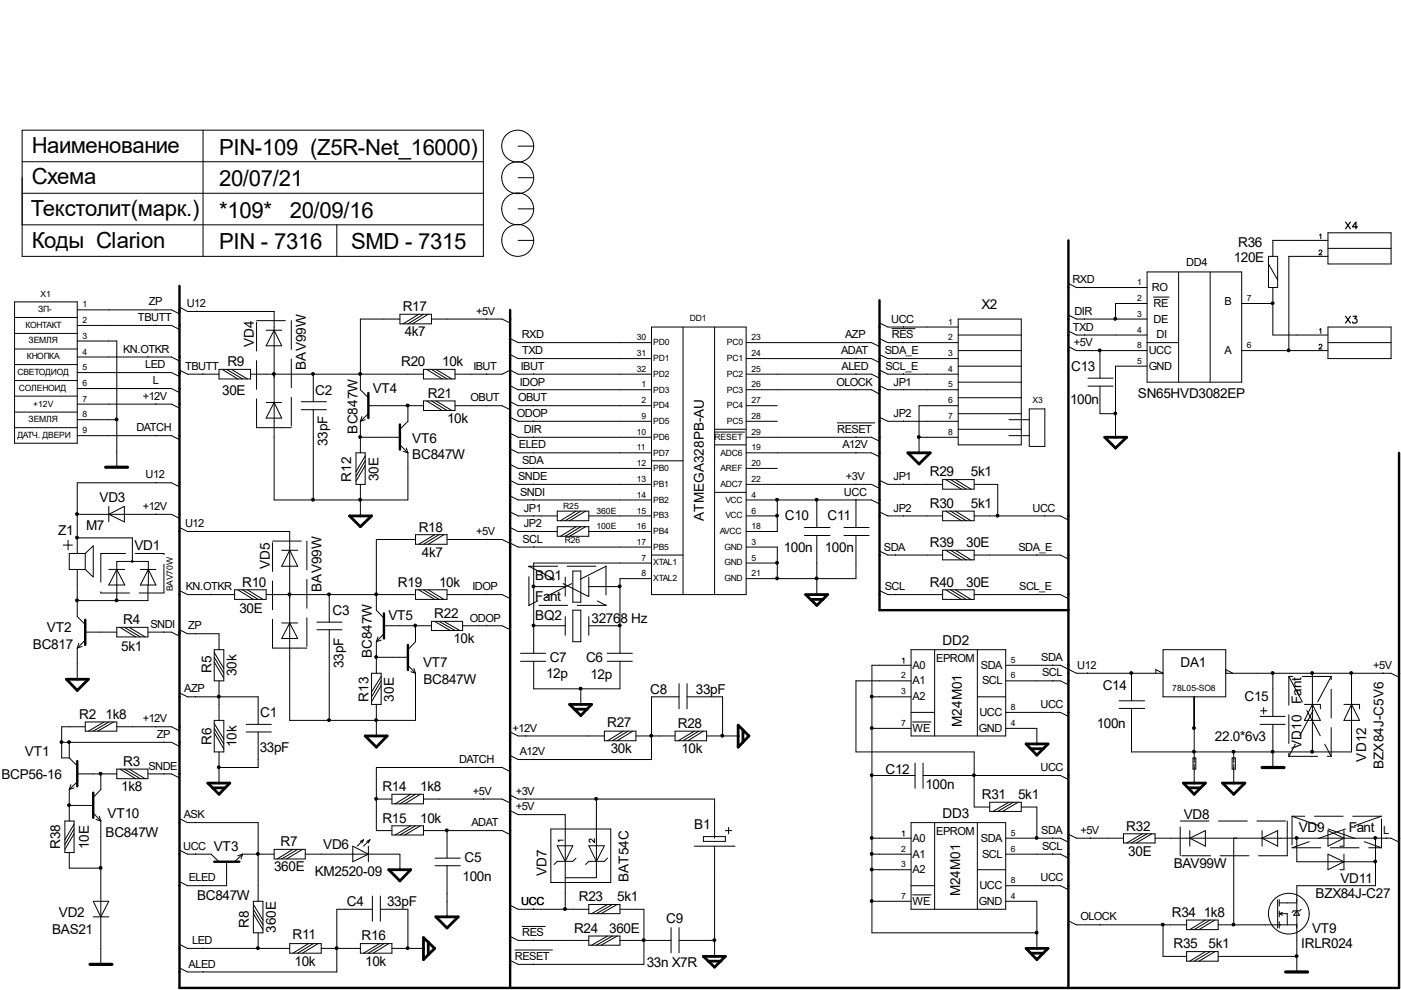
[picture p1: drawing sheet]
<svg xmlns="http://www.w3.org/2000/svg" width="297mm" height="210mm" viewBox="0 0 297 210" stroke-linecap="round" stroke-linejoin="round" font-family="sans-serif">
<g fill="#000">
<circle cx="58.1" cy="79.3" r=".31"/>
<circle cx="66.4" cy="79.3" r=".31"/>
<circle cx="76.4" cy="79.3" r=".31"/>
<circle cx="233.2" cy="74.3" r=".31"/>
<circle cx="236.5" cy="67.6" r=".31"/>
<circle cx="269.8" cy="64.3" r=".31"/>
<circle cx="273.2" cy="74.3" r=".31"/>
<circle cx="24.7" cy="88.9" r=".31"/>
<circle cx="76.4" cy="92.7" r=".31"/>
<circle cx="86.4" cy="86" r=".31"/>
<circle cx="194.8" cy="92.7" r=".31"/>
<circle cx="236.5" cy="87.7" r=".31"/>
<circle cx="16.3" cy="109" r=".31"/>
<circle cx="16.3" cy="114" r=".31"/>
<circle cx="66.4" cy="105.9" r=".31"/>
<circle cx="76.4" cy="105.9" r=".31"/>
<circle cx="164.7" cy="119.3" r=".31"/>
<circle cx="164.7" cy="109.3" r=".31"/>
<circle cx="164.7" cy="105.9" r=".31"/>
<circle cx="173.1" cy="105.9" r=".31"/>
<circle cx="211.5" cy="109.3" r=".31"/>
<circle cx="16.3" cy="127.3" r=".31"/>
<circle cx="24.7" cy="127.3" r=".31"/>
<circle cx="61.4" cy="126" r=".31"/>
<circle cx="69.8" cy="126" r=".31"/>
<circle cx="79.7" cy="139.3" r=".31"/>
<circle cx="79.7" cy="126" r=".31"/>
<circle cx="88" cy="132.6" r=".31"/>
<circle cx="113.1" cy="132.6" r=".31"/>
<circle cx="113.1" cy="124.3" r=".31"/>
<circle cx="131.4" cy="132.6" r=".31"/>
<circle cx="131.4" cy="124.3" r=".31"/>
<circle cx="164.7" cy="122.6" r=".31"/>
<circle cx="173.1" cy="122.6" r=".31"/>
<circle cx="13" cy="157.3" r=".31"/>
<circle cx="14.6" cy="157.3" r=".31"/>
<circle cx="46.4" cy="147.7" r=".31"/>
<circle cx="69.8" cy="152.7" r=".31"/>
<circle cx="79.7" cy="152.7" r=".31"/>
<circle cx="123.1" cy="146" r=".31"/>
<circle cx="138.1" cy="156" r=".31"/>
<circle cx="153.1" cy="156" r=".31"/>
<circle cx="184.8" cy="154.4" r=".31"/>
<circle cx="184.8" cy="147.7" r=".31"/>
<circle cx="239.8" cy="142.7" r=".31"/>
<circle cx="253.1" cy="154.4" r=".31"/>
<circle cx="253.1" cy="159.4" r=".31"/>
<circle cx="261.5" cy="159.4" r=".31"/>
<circle cx="269.8" cy="142.7" r=".31"/>
<circle cx="269.8" cy="159.4" r=".31"/>
<circle cx="278.2" cy="159.4" r=".31"/>
<circle cx="278.2" cy="142.7" r=".31"/>
<circle cx="286.5" cy="142.7" r=".31"/>
<circle cx="14.6" cy="170.7" r=".31"/>
<circle cx="21.3" cy="164" r=".31"/>
<circle cx="46.4" cy="162.7" r=".31"/>
<circle cx="79.7" cy="169.4" r=".31"/>
<circle cx="94.7" cy="176.1" r=".31"/>
<circle cx="126.4" cy="169.4" r=".31"/>
<circle cx="184.8" cy="177.7" r=".31"/>
<circle cx="184.8" cy="164.4" r=".31"/>
<circle cx="206.5" cy="164.4" r=".31"/>
<circle cx="219.8" cy="177.7" r=".31"/>
<circle cx="274.9" cy="177.7" r=".31"/>
<circle cx="291.6" cy="177.7" r=".31"/>
<circle cx="21.3" cy="184" r=".31"/>
<circle cx="54.7" cy="181" r=".31"/>
<circle cx="119.8" cy="192.7" r=".31"/>
<circle cx="136.5" cy="199.3" r=".31"/>
<circle cx="151.5" cy="199.3" r=".31"/>
<circle cx="184.8" cy="191" r=".31"/>
<circle cx="184.8" cy="184.4" r=".31"/>
<circle cx="184.8" cy="181" r=".31"/>
<circle cx="219.8" cy="197.7" r=".31"/>
<circle cx="246.5" cy="196" r=".31"/>
<circle cx="261.5" cy="196" r=".31"/>
<circle cx="291.6" cy="182.7" r=".31"/>
<circle cx="54.7" cy="201" r=".31"/>
<circle cx="71.4" cy="201" r=".31"/>
<circle cx="86.4" cy="201" r=".31"/>
<circle cx="274.9" cy="202.7" r=".31"/>
</g>
<g fill="none" stroke="#000" stroke-width=".21">
<path d="M4.7 27.6h97.8v26.8h-97.8zM4.7 34.3h97.8M43 27.6v26.8M109.9 31h3.3M109.9 37.7h3.3M4.7 47.7h97.8M4.7 41h97.8M71.4 47.7v6.7M109.9 51h3.3M109.9 44.3h3.3M243.2 57.7h20.1v23.3h-20.1zM249.9 57.7v23.3"/>
<path d="M256.6 57.7v23.3M268.9 54.4h2v6.6h-2zM268.9 56l2 3.4M279.7 53.3v-.2l.3-.1 .3 .3-.7 .7h.7M279.8 49.9l.2-.3v1M281.6 51h-11.7v3.4M281.6 54.4h-8.3v19.9M281.6 49.4h13.3v6.6h-13.3zM281.6 52.7h13.3M3.1 64h13.3v30h-13.3zM3.1 77.3h13.3M3.1 74h13.3"/>
<path d="M3.1 70.7h13.3M3.1 67.3h13.3M16.4 72.3h8.4v26.8M16.4 79h20l1.7 .8M16.4 65.7h20l1.7 .8M16.4 69h20l1.7 .8M16.4 75.7h20l1.7 .8M31.4 75.6v.1M33.1 65.6v.1M33.1 68.9v.1M33.1 78.9v.1M38.1 78.5l1.6 .8h6.7"/>
<path d="M38.1 65.1l1.6 .9h18.4v40h28.4v-10M41.8 66h.1M43 79.2v.1M46.4 78.3h6.7v2h-6.7zM47.1 78.3l3.3 2M48 78.3l3.4 2M49.1 78.3l3.3 2M53.1 79.3h36.7M56.4 70h3.3M58.1 70l1.6 3.3h-3.3zM66.4 79.3v5.9M84.8 67.6h-8.4v15l1.7 1.7"/>
<path d="M84.8 66.6h6.7v2.1h-6.7zM88.8 66.6l-3.3 2.1M89.8 78.3h6.7v2h-6.7zM89.8 66.6l-3.3 2.1M90.5 78.3l3.3 2M90.8 66.6l-3.4 2.1M91.5 67.6h15l1.7 .9M91.5 78.3l3.3 2M92.4 78.3l3.4 2M96.5 79.3h10l1.7-.8 1.7 .8h28.2M103.2 67.6h.1M103.2 79.2v.1"/>
<path d="M108.2 75.2l1.7 .8h28.2M108.2 71.8l1.7 .8h28.2M113.2 72.6h.1M113.2 75.9v.1M113.2 79.2v.1M138.1 69.3h20.1v56.8h-20.1zM144.8 69.3v56.8M151.5 69.3v56.8M158.2 79.3h26.6l1.7 .9M158.2 76h26.6l1.7 .9M158.2 72.6h26.6l1.7 .9M181.5 72.6h.1"/>
<path d="M181.5 75.9v.1M181.5 79.2v.1M186.5 78.5l1.8 .8h14.9M186.5 75.2l1.8 .8h14.9M186.5 71.8l1.8 .8h14.9M186.5 68.5l1.8 .8h14.9M189.1 69.7h4.9M191.6 69.3h.1M191.6 72.6h.1M191.6 75.9v.1M191.6 79.2v.1M203.2 71h13.3"/>
<path d="M203.2 74.3h13.3M203.2 67.6h13.3v26.7h-13.3zM203.2 77.6h13.3M226.5 70.2l1.7 .8h15M226.5 73.5l1.7 .8h15M226.5 66.8l1.7 .8h15M226.5 60.1l1.7 .9h15M229.9 60.9v.1M229.9 67.6h.1M229.9 71h.1M229.9 74.3h.1M233.2 74.3v5.9"/>
<path d="M243.2 72.6h6.7M243.2 64.3h-6.7v3.3M243.2 77.6h-6.7v15.1M244.6 63h3.3M263.3 74.3h18.3M263.3 64.3h6.6M269.9 61v10h11.7M279.7 73.2v-.1l.3-.1 .3 .3-.7 .7h.7M279.8 69.9l.2-.2v1M281.6 69.3h13.3v6.7h-13.3zM281.6 72.6h13.3M3.1 90.7h13.3"/>
<path d="M3.1 87.4h13.3M3.1 84h13.3M3.1 80.7h13.3M16.4 89h8.4M16.4 92.4h20l1.7 .8M16.4 85.7h20l1.7 .8M16.4 82.4h20l1.7 .8M33.1 82.3v.1M33.1 85.6v.1M33.1 92.3v.1M56.4 85.3h3.3M58.1 85.3l1.6 3.3h-3.3z"/>
<path d="M63.9 85.2h5.3M63.9 86.9h5.3M66.4 86.9v19.1M75.5 96h1.9v6.7h-1.9zM76.4 92.7h8.4M76.4 89.3v6.7M76.7 88.3l-.3 1M77.4 96.7l-1.9 3.3M77.4 97.7l-1.9 3.3M77.4 98.7l-1.9 3.3M77.4 89l-1 .3M78.1 86h11.7"/>
<path d="M78.1 87.7l-1.7 1.6M84.8 94.3l1.7 1.7M85.5 95.7l1 .3M86.1 95l.4 1M86.5 86v3.3l-1.7 1.7M89.8 85h6.7v2h-6.7zM90.5 85l3.3 2M91.5 85l3.3 2M92.4 85l3.4 2M96.5 86h10l1.7 .9M103.2 85.9v.1M108.2 85.2l1.7 .8h28.2"/>
<path d="M108.2 95.2l1.7 .8h28.2M108.2 98.5l1.7 .8h28.2M108.2 91.9l1.7 .8h28.2M108.2 88.5l1.7 .8h28.2M108.2 81.8l1.7 .8h28.2M113.2 82.5v.1M113.2 85.9v.1M113.2 89.2v.1M113.2 92.6v.1M113.2 95.9v.1M113.2 99.2v.1M138.1 97.7h6.7"/>
<path d="M151.5 91.6h6.4M151.5 91h6.7M151.5 94.3h6.7M158.2 86h6.6M158.2 96h26.6l1.7 .9M158.2 99.3h6.6M158.2 92.7h26.6l1.7 .9M158.2 89.3h6.6M158.2 82.6h26.6l1.7 1M177.5 89.7h8M181.5 82.5v.1M181.5 92.6v.1"/>
<path d="M181.5 95.9v.1M186.5 88.5l1.8 .8h14.9M186.5 81.8l1.8 .8h14.9M191.6 82.5v.1M191.6 89.2v.1M194.9 92.7h8.3M203.2 86h-8.3v10M203.2 87.7h13.3M203.2 91h13.3M203.2 81h13.3M203.2 84.3h13.3M213.9 89h4.3"/>
<path d="M213.9 92.4h4.3M218.2 86.7h3.3v8h-3.3zM230.7 80.2h5.3M230.7 81.9h5.3M233.2 81.9v5.8h3.3M13.4 115.6h2M14.4 114.6v2M16.4 109.1h20l1.7 .8M16.4 114h11.7v5M18.1 117.3v3.4M18.1 117.3h-3.4v3.4h3.4M18.1 117.3l1.7-1.6v6.6l-1.7-1.6"/>
<path d="M23.1 107.4v3.3M23.1 109.1l3.3-1.7v3.3zM27.9 118.9l.3 .1v.2h-.3zM31.4 119h-6.6v8.3M31.5 119v5M33.1 102.3v.1M33.1 109v.1M38.1 103.2l-1.7-.8h-20v14.9M38.1 111.8l1.6 .9h21.7v40h26.7v-10M41.4 112.6v.1M59.7 116.7h3.4M61.4 116.7l1.7 3.4h-3.4z"/>
<path d="M76.4 102.7v6.7M88.1 113.4h6.7v2h-6.7zM88.1 114.4h-8.3v15l1.6 1.7M92.2 113.4l-3.4 2M93.1 113.4l-3.3 2M94.1 113.4l-3.3 2M94.8 114.4h11.7l1.7 .8M103.2 114.3v.1M108.2 111.8l1.7 .9h8.2M108.2 115.1l1.7 .9h28.2M108.2 108.5l1.7 .9h8.2M108.2 105.2l1.7 .8h28.2"/>
<path d="M108.2 101.9l1.7 .8h28.2M113.2 102.6v.1M113.2 105.9v.1M113.2 109.3v.1M113.2 112.6v.1M113.2 115.9v.1M118.1 108.4h6.7v2h-6.7zM118.1 111.7h6.7v2h-6.7zM122.1 108.4l-3.3 2M122.1 111.7l-3.3 2M123.1 108.4l-3.3 2M123.1 111.7l-3.3 2"/>
<path d="M124.2 108.4l-3.4 2M124.2 111.7l-3.4 2M124.8 112.7h13.3M124.8 109.4h13.3M138.1 117.7h6.7M138.1 119.4h-24.9v19.1M151.5 104.4h6.7M158.2 116h6.6v6.7M158.2 109.4h6.6M158.2 106h26.6l1.7 .8M158.2 102.7h26.6l1.7 .8M158.2 119.4h6.6"/>
<path d="M164.8 106v6.7h-6.6M170.6 111.8h5.4M170.6 113.5h5.4M173.2 106v5.8M173.2 113.5v12.6M178.9 111.8h5.4M178.9 113.5h5.4M181.5 102.6v.1M181.5 105.9v5.9M181.5 113.5v9.2h-23.3M186.5 108.5l1.8 .9h11.6M186.5 101.9l1.8 .8h11.6"/>
<path d="M186.5 116.8l1.8 .9h11.6M189.9 117.6v.1M191.6 102.6v.1M191.6 109.3v.1M199.9 101.7h6.6v2h-6.6zM199.9 108.4h6.6v2h-6.6zM199.9 116.7h6.6v2h-6.6zM200.5 108.4l3.3 2M200.5 116.7l3.3 2M200.5 101.7l3.3 2M201.5 108.4l3.3 2M201.5 116.7l3.3 2"/>
<path d="M201.5 101.7l3.3 2M202.6 108.4l3.3 2M202.6 116.7l3.3 2M202.6 101.7l3.3 2M206.5 109.4h18.3l1.7 .8M206.5 102.7h5v6.7M206.5 117.7h18.3l1.7 .8M219.8 117.6v.1M221.5 109.3v.1M16.4 120.7v10l1.7 1.7M16.4 137.4v6.6M16.7 136.4l-.3 1"/>
<path d="M17.4 137.1l-1 .3M18.1 134h6.7M18.1 135.7l-1.7 1.7M23.1 120.7h3.4M24.8 133h6.6v2h-6.6zM24.8 120.7l1.7 3.3h-3.4zM25.4 133l3.3 2M26.4 133l3.4 2M27.4 133l3.4 2M29.8 120.7h3.3M31.4 134h5l1.7 .9M31.4 124v3.3h-15"/>
<path d="M31.5 120.7l1.6 3.3h-3.3zM34.8 133.9v.1M38.1 133.5l1.6 .9h6.7v3.4M38.1 125.2l1.6 .9h10M41.4 134.3v.1M44.7 126v.1M45.4 137.8h2.1v6.6h-2.1zM45.4 138.3l2.1 3.4M45.4 139.4l2.1 3.3M49.7 125.1h6.7v2h-6.7zM50.4 125.1l3.3 2M51.4 125.1l3.3 2"/>
<path d="M52.4 125.1l3.3 2M56.4 126.1h31.7M59.7 132.1h3.4M61.4 132.1l1.7 3.3h-3.4zM67.2 131.9h5.3M67.2 133.5h5.3M69.8 126.1v5.8M69.8 133.5v19.2M79.8 139.4h6.7M79.8 136.1v6.6M80.1 135l-.3 1.1M80.8 135.7l-1 .4"/>
<path d="M81.4 132.7h10.1M81.4 134.4l-1.6 1.7M88.1 125.1h6.7v2h-6.7zM88.1 132.7v3.4l-1.6 1.7M88.8 125.1l3.4 2M89.8 125.1l3.3 2M90.8 125.1l3.3 2M91.5 131.7h6.6v2h-6.6zM92.2 131.7l3.3 2M93.1 131.7l3.4 2M94.1 131.7l3.4 2M94.8 126.1h11.7l1.7 .8"/>
<path d="M98.1 132.7h8.4l1.7 .8M103.2 126v.1M103.2 132.6v.1M110.4 138.5h5.3M113.2 132.7h6.6M113.2 124.4h6.6M119.8 122.3v4.1M119.8 130.7v4M121.5 121.1h1.6v6.6h-1.6zM121.5 129.4h1.6v6.7h-1.6zM124.8 132.7h6.6M124.8 122.3v4.1"/>
<path d="M124.8 130.7v4M124.8 124.4h6.6M128.7 138.5h5.4M138.1 122.7h-6.7v15.8M186.5 125.2l1.8 .9h11.6M189.9 126v.1M191.3 139.7l.3-.2v1.1M193.2 137.8h20v18.2h-20zM198.2 137.8v18.2M199.9 125.1h6.6v2h-6.6zM200.5 125.1l3.3 2M201.5 125.1l3.3 2"/>
<path d="M202.6 125.1l3.3 2M206.5 126.1h18.3l1.7 .8M207.2 137.8v18.2M219.8 126v.1M246.6 137.8h13.3v9.9h-13.3zM13.1 157.4h23.3l1.7 .8M14.7 157.4v3.3M18.1 154.1h-5v6.6h1.6M18.1 153.1h6.7v1.9h-6.7zM22.1 153.1l-3.3 1.9M23.1 153.1l-3.3 1.9M24.1 153.1l-3.4 1.9"/>
<path d="M24.8 154.1h11.6l1.7 .8M33.1 154v.1M34.8 157.3v.1M38.1 146.9l1.6 .8h15v5.9M41.4 147.7h.1M45.4 152.7h2.1v6.7h-2.1zM45.4 153.4l2.1 3.3M45.4 154.4l2.1 3.3M45.4 155.4l2.1 3.3M45.4 140.4l2.1 3.4M46.4 144.4v8.3M46.4 159.4v6.6"/>
<path d="M52.2 153.6h5.3M52.2 155.2h5.3M54.7 155.2v7.5h-8.3M78.8 142.7h2v6.7h-2zM79.8 149.4v6.6M80.8 143.4l-2 3.3M80.8 144.4l-2 3.3M80.8 145.4l-2 3.4M86.5 141.1l1.6 1.6M87.1 142.4l1 .3M87.8 141.7l.3 1M108.2 155.2l1.7 .8h18.2"/>
<path d="M110.4 140.2h5.3M111.5 156h.1M113.2 140.2v5.8h18.2v-5.8M123.1 146v3.4M128.1 155h6.7v2.1h-6.7zM128.7 140.2h5.4M132.1 155l-3.3 2.1M133.1 155l-3.3 2.1M134.2 155l-3.4 2.1M134.8 156h8.3M143.1 155h6.7v2.1h-6.7zM144 147.7h-5.9v13.3h-28.2l-1.7-.8"/>
<path d="M144 144.9v5.4M145.7 147.7h7.5v8.3M145.7 144.9v5.4M147.2 155l-3.4 2.1M148.1 155l-3.3 2.1M149.1 155l-3.3 2.1M149.8 156h6.7M184.9 147.7h8.3M184.9 154.4h8.3M193.2 141.1h-8.3v56.7h34.9M193.2 144.4h-11.7v15h25v11.7h3.3M193.2 151h5"/>
<path d="M193.5 153.1h3.9M207.2 147.7h6M213.2 144.4h11.6l1.7 .8M213.2 141.1h11.6l3.4 1.6h18.4l-1.5-.7v.7M213.2 154.4h6.6v3.3M213.2 151h11.6l1.7 .9M223.2 141v.1M223.2 144.3v.1M223.2 151h.1M230.6 142.7h.1M237.3 148.6h5.4M237.3 150.2h5.4"/>
<path d="M239.9 142.7v5.9M253.2 147.7v14M259.9 142.7h35l1.7 .9M259.9 142l1.5 .7M261.6 159.4v2.3M267.2 153.6h5.3M267.2 151.9h5.3M267.2 150.7h1.4M267.9 150v1.4M269.9 142.7v9.2M269.9 153.6v9.1M276.6 149.4h3.3"/>
<path d="M278.3 149.4l1.6 3.3h-3.3zM278.3 142.7v16.7M279.9 149.4v.9M284.9 149.4h3.3M286.6 142.7v16.7h-46.7v-9.2M286.6 149.4l1.6 3.3h-3.3zM288.2 149.4v.9M293.2 142.7h.1M13.8 174.1h1.9v6.7h-1.9zM14.7 170.8h5.1M14.7 167.4v6.7M14.7 160.7l1.7 1.7"/>
<path d="M15 166.4l-.3 1M15.7 174.8l-1.9 3.3M15.7 175.8l-1.9 3.3M15.7 176.8l-1.9 3.3M15.7 167l-1 .4M16.4 164.1h8.4M16.4 165.8l-1.7 1.6M19.8 172.4l1.6 1.7M20.4 173.7l1 .4M21 173.1l.4 1M21.4 164.1v3.3l-1.6 1.7M21.4 174.1v30.4"/>
<path d="M24.8 163.1h6.6v2h-6.6zM25.4 163.1l3.3 2M26.4 163.1l3.4 2M27.4 163.1l3.4 2M31.4 164.1h5l1.7 .8M34.8 164v.1M38.1 173.6l1.6 .8h15v16.7M41.4 174.3v.1M74.8 179.4l3.3 1.7-3.3 1.6zM77.1 178.1l-1.4 1.3M77.1 178.1l-.4 .6M77.1 178.1l-.7 .3"/>
<path d="M78.1 179.4v3.3M78.4 178.1l-1.3 1.3M78.4 178.1l-.3 .6M78.4 178.1l-.6 .3M79.8 169.4h3.3M83.1 168.4h6.7v2h-6.7zM83.1 175.1h6.7v1.9h-6.7zM87.1 175.1l-3.3 1.9M87.1 168.4l-3.3 2M88.1 175.1l-3.3 1.9M88.1 168.4l-3.3 2M89.1 175.1l-3.3 1.9"/>
<path d="M89.1 168.4l-3.3 2M89.8 169.4h16.7l1.7 .9M89.8 176.1h16.7l1.7 .9M94.8 176.1v5.8M101.5 162.6v.1M102.5 169.3v.1M103.2 176v.1M108.2 168.6l1.7 .8h41.6v8.3M108.2 163.6l-1.7-.9h-26.7v13.4h3.3M108.2 171.9l1.7 .8h9.9v9.9M111.5 169.3v.1M111.5 172.6v.1"/>
<path d="M113.2 161h.1M116.8 175.8h12.7v11.3h-12.7zM118.1 179.3h3.4l-1.7 3.3zM119.4 178.1h-1.1l.2 .4M124.8 179.3h3.3l-1.7 3.3zM126 177.8v.8l-.5-.5a.36 .36 0 0 0-.5-.1 .36 .36 0 0 0-.1 .5l.3 .1M126.4 169.4v16.7h-6.6M147.2 179.4h8.6M149.1 177.4h4.7v1h-4.7zM151.5 179.4v23.4M153.8 176.1h1.3M154.5 175.4v1.4"/>
<path d="M184.9 177.7h8.3M184.9 164.4h9.1M191.3 176.4l.3-.2v1.1M193.2 174.4h20v18.4h-20zM194 161.8v5.3M195.7 164.4h29.1l1.7 .9M195.7 161.8v5.3M198.2 174.4v18.4M207.2 174.4v18.4M209.8 170.1h6.7v1.9h-6.7zM213.2 177.7h11.6l1.7 .9M213.9 170.1l-3.4 1.9"/>
<path d="M214.8 170.1l-3.3 1.9M215.9 170.1l-3.3 1.9M216.5 171.1h3.3v6.6M223.2 164.3v.1M223.2 177.6v.1M226.5 176.9l1.7 .8h10M231.2 177.6v.1M238.2 176.8h6.7v1.9h-6.7zM242.2 176.8l-3.3 1.9M243.2 176.8l-3.3 1.9M244.2 176.8l-3.3 1.9M244.9 177.7h50l1.7 .9"/>
<path d="M252.3 176.1v3.3M252.3 177.7l3.3-1.6v3.3zM252.9 160.7h.6v2.4h-.6zM253.2 162.1v3.9M261.2 160.7h.7v2.4h-.7zM261.6 162.1v3.9M261.6 177.7v18.4M267.6 177.7l3.3-1.6v3.3zM267.6 176.1v3.3M275 177.7v5h16.6M281.6 176.1l3.3 1.6-3.3 1.7zM284.9 176.1v3.3h-.8"/>
<path d="M291.6 177.7v10.1h-16.6v18.3M293.9 177.6v.1M14.7 180.8v3.3h6.7M19.8 191.1h3.3l-1.7 3.3zM19.8 194.4h3.3M38.1 180.3l1.6 .8h5l1.7 1.6M41.4 181v.1M43 187.7v.1M48 182.7v5.1h-8.3l-1.6-.9M51.4 181.1h6.7M51.4 181.1l-1.7 1.6M51.4 181.1l-1 .3"/>
<path d="M51.4 181.1l-.3 1M53.7 191.1h2v6.7h-2zM53.7 191.8l2 3.3M53.7 192.8l2 3.3M53.7 193.7l2 3.4M54.7 197.8v3.3M58.1 180.1h6.6v2h-6.6zM62.1 180.1l-3.3 2M63.1 180.1l-3.4 2M64.1 180.1l-3.4 2M64.7 181.1h20.1v3.3M78.9 192.8h-7.5v13.3h-31.7l-1.6-.9"/>
<path d="M78.9 190v5.3M80.6 192.8h5.9v8.3M80.6 190v5.3M92.2 181.9h5.4M92.2 183.6h5.4M94.8 183.6v10.8M108.2 198.5l1.7 .9h14.9M108.2 191.9l1.7 .9h14.9M110.7 196.4h4.9M113.2 192.7v.1M113.2 199.3v.1M119.8 182.7v10.1"/>
<path d="M122.1 181.9l-.6 .7h-3.4l-.6 .7M124.8 191.8h6.6v1.9h-6.6zM124.8 198.5h6.6v1.9h-6.6zM128.8 198.5l-3.4 1.9M128.8 191.8l-3.4 1.9M128.8 181.9l-.7 .7h-3.3l-.6 .7M129.8 198.5l-3.4 1.9M129.8 191.8l-3.4 1.9M130.8 198.5l-3.3 1.9M130.8 191.8l-3.3 1.9M131.4 192.8h5.1v11.7h-26.6l-1.7-.9M131.4 199.4h10.9"/>
<path d="M142.3 196.7v5.3M144 199.4h7.5M144 196.7v5.3M184.9 181.1h8.3M184.9 191.1h8.3M184.9 184.4h8.3M193.2 187.8h5M193.5 189.7h3.9M207.2 184.4h6M213.2 181.1h11.6l1.7 .8M213.2 187.8h11.6l1.7 .8M213.2 191.1h6.6v10"/>
<path d="M223.2 181v.1M223.2 187.7v.1M226.5 195.2l1.7 .9h23.4M233.2 196v.1M246.6 196.1v6.7h5M251.6 195.1h6.7v2h-6.7zM255.6 195.1l-3.3 2M256.6 195.1l-3.4 2M257.6 195.1l-3.4 2M258.3 196.1h16.7M270.9 190.8v6M271.2 193.7h1.7v2.4"/>
<path d="M271.2 190.8v1.3M271.2 193.1v1.3M271.2 195.4v1.4M271.2 193.7l.7 .4M271.2 191.4h3.8M271.9 193.5l-.7 .2M275 193.1l.5 1h-1.2zM275.9 192.8l-.4 .3h-1.2l-.4 .4M281.6 181.1l3.3 1.6-3.3 1.7zM284.9 181.1v3.3h-.8M38.1 200.2l1.6 .9h21.7M43 201v.1"/>
<path d="M43 206v.1M61.4 200.1h6.7v2h-6.7zM65.4 200.1l-3.3 2M66.4 200.1l-3.3 2M67.4 200.1l-3.3 2M68.1 201.1h8.3M76.4 200.1h6.7v2h-6.7zM80.5 200.1l-3.4 2M81.4 200.1l-3.3 2M82.4 200.1l-3.3 2M83.1 201.1h6.7M109.2 201.4h7.9"/>
<path d="M113.2 204.4v.1M251.6 201.8h6.7v2h-6.7zM255.6 201.8l-3.3 2M256.6 201.8l-3.4 2M257.6 201.8l-3.4 2M258.3 202.8h16.7"/>
<circle cx="109.8" cy="31" r="3.4"/>
<circle cx="109.8" cy="37.7" r="3.4"/>
<circle cx="109.8" cy="51" r="3.4"/>
<circle cx="109.8" cy="44.3" r="3.4"/>
<circle cx="58.1" cy="79.3" r=".31"/>
<circle cx="66.4" cy="79.3" r=".31"/>
<circle cx="76.4" cy="79.3" r=".31"/>
<circle cx="233.2" cy="74.3" r=".31"/>
<circle cx="236.5" cy="67.6" r=".31"/>
<circle cx="269.8" cy="64.3" r=".31"/>
<circle cx="273.2" cy="74.3" r=".31"/>
<circle cx="24.7" cy="88.9" r=".31"/>
<circle cx="76.4" cy="92.7" r=".31"/>
<circle cx="86.4" cy="86" r=".31"/>
<circle cx="194.8" cy="92.7" r=".31"/>
<circle cx="236.5" cy="87.7" r=".31"/>
<circle cx="16.3" cy="109" r=".31"/>
<circle cx="16.3" cy="114" r=".31"/>
<circle cx="66.4" cy="105.9" r=".31"/>
<circle cx="76.4" cy="105.9" r=".31"/>
<circle cx="164.7" cy="119.3" r=".31"/>
<circle cx="164.7" cy="109.3" r=".31"/>
<circle cx="164.7" cy="105.9" r=".31"/>
<circle cx="173.1" cy="105.9" r=".31"/>
<circle cx="211.5" cy="109.3" r=".31"/>
<circle cx="16.3" cy="127.3" r=".31"/>
<circle cx="24.7" cy="127.3" r=".31"/>
<circle cx="61.4" cy="126" r=".31"/>
<circle cx="69.8" cy="126" r=".31"/>
<circle cx="79.7" cy="139.3" r=".31"/>
<circle cx="79.7" cy="126" r=".31"/>
<circle cx="88" cy="132.6" r=".31"/>
<circle cx="113.1" cy="132.6" r=".31"/>
<circle cx="113.1" cy="124.3" r=".31"/>
<circle cx="131.4" cy="132.6" r=".31"/>
<circle cx="131.4" cy="124.3" r=".31"/>
<circle cx="164.7" cy="122.6" r=".31"/>
<circle cx="173.1" cy="122.6" r=".31"/>
<circle cx="13" cy="157.3" r=".31"/>
<circle cx="14.6" cy="157.3" r=".31"/>
<circle cx="46.4" cy="147.7" r=".31"/>
<circle cx="69.8" cy="152.7" r=".31"/>
<circle cx="79.7" cy="152.7" r=".31"/>
<circle cx="123.1" cy="146" r=".31"/>
<circle cx="138.1" cy="156" r=".31"/>
<circle cx="153.1" cy="156" r=".31"/>
<circle cx="184.8" cy="154.4" r=".31"/>
<circle cx="184.8" cy="147.7" r=".31"/>
<circle cx="239.8" cy="142.7" r=".31"/>
<circle cx="253.1" cy="154.4" r=".31"/>
<circle cx="253.1" cy="159.4" r=".31"/>
<circle cx="261.5" cy="159.4" r=".31"/>
<circle cx="269.8" cy="142.7" r=".31"/>
<circle cx="269.8" cy="159.4" r=".31"/>
<circle cx="278.2" cy="159.4" r=".31"/>
<circle cx="278.2" cy="142.7" r=".31"/>
<circle cx="286.5" cy="142.7" r=".31"/>
<circle cx="14.6" cy="170.7" r=".31"/>
<circle cx="21.3" cy="164" r=".31"/>
<circle cx="46.4" cy="162.7" r=".31"/>
<circle cx="79.7" cy="169.4" r=".31"/>
<circle cx="94.7" cy="176.1" r=".31"/>
<circle cx="126.4" cy="169.4" r=".31"/>
<circle cx="184.8" cy="177.7" r=".31"/>
<circle cx="184.8" cy="164.4" r=".31"/>
<circle cx="206.5" cy="164.4" r=".31"/>
<circle cx="219.8" cy="177.7" r=".31"/>
<circle cx="274.9" cy="177.7" r=".31"/>
<circle cx="291.6" cy="177.7" r=".31"/>
<circle cx="21.3" cy="184" r=".31"/>
<circle cx="54.7" cy="181" r=".31"/>
<circle cx="119.8" cy="192.7" r=".31"/>
<circle cx="136.5" cy="199.3" r=".31"/>
<circle cx="151.5" cy="199.3" r=".31"/>
<circle cx="184.8" cy="191" r=".31"/>
<circle cx="184.8" cy="184.4" r=".31"/>
<circle cx="184.8" cy="181" r=".31"/>
<circle cx="219.8" cy="197.7" r=".31"/>
<circle cx="246.5" cy="196" r=".31"/>
<circle cx="261.5" cy="196" r=".31"/>
<circle cx="273.2" cy="193.7" r="4.3"/>
<circle cx="291.6" cy="182.7" r=".31"/>
<circle cx="54.7" cy="201" r=".31"/>
<circle cx="71.4" cy="201" r=".31"/>
<circle cx="86.4" cy="201" r=".31"/>
<circle cx="274.9" cy="202.7" r=".31"/>
</g>
<path d="M226.5 51v158.5M38.1 60.6v148.9h258.5v-113.5M108.2 65.7v143.8M186.5 63.7v65.7h40M78.1 83.3v5.3M84.8 90v5.3M18.1 131.4v5.3M81.4 130v5.4M86.5 136.7v5.4M16.4 161.4v5.3M19.8 168.1v5.3M45.4 182.7h5.4" fill="none" stroke="#000" stroke-width=".51"/>
<g fill="none" stroke="#000" stroke-width=".21" stroke-dasharray="6.1 2">
<path d="M54.4 68h7.4M61.8 68v22.7M54.4 90.7v-22.7M59.7 90.7h-5.3M61.8 90.7h-2.1M21.4 117.3v8.4M34.8 117.3h-13.4M57.8 114.7h7.3M65.1 114.7v22.7M21.4 125.7h13.4M34.8 125.7v-8.4M57.8 137.4v-22.7"/>
<path d="M63.1 137.4h-5.3M65.1 137.4h-2M112.1 128.4v-8.3M112.1 120.1h16.4M112.1 120.1l16.4 8.3M128.5 120.1v8.3M128.5 128.4h-16.4M128.5 120.1l-16.4 8.3M273.3 143.4v17M273.3 143.4l8.9 17M282.2 143.4h-8.9M282.2 143.4l-8.9 17"/>
<path d="M250.2 174.1h22.7M272.9 174.1v2M272.9 176.1v5.3M273.3 160.4h8.9M273.9 173.1v6.6M273.9 179.7h19M273.9 173.1l19 6.6M282.2 160.4v-17M292.9 179.7v-6.6M292.9 173.1h-19M292.9 173.1l-19 6.6M250.2 181.4v-7.3"/>
<path d="M272.9 181.4h-22.7"/>
</g>
<path d="M22.4 99.1h4.6M267.6 162.7h4.6M19.1 204.5h4.6M272.6 206.1h4.6" fill="none" stroke="#000" stroke-width=".68"/>
<g fill="none" stroke="#000" stroke-width=".59">
<path d="M192.5 96h4.7l-2.3 2.4zM234.2 92.7h4.7l-2.4 2.3zM74.1 109.4h4.7l-2.4 2.3zM170.8 126.1h4.7l-2.3 2.3zM171.8 127.1h2.7M14.1 144h4.7l-2.4 2.4zM77.4 156h4.7l-2.3 2.4zM120.8 149.4h4.6l-2.3 2.3zM121.8 150.4h2.7M156.5 153.8l2.3 2.2-2.3 2.4zM157.5 154.8v2.6M217.5 157.7h4.7l-2.4 2.4z"/>
<path d="M218.6 158.7h2.6M44.1 166h4.6l-2.3 2.4zM45.1 167h2.6M250.9 166h4.7l-2.4 2.4zM251.9 167h2.6M259.2 166h4.7l-2.3 2.4zM82.4 184.4h4.7l-2.3 2.4zM89.8 198.8l2.4 2.3-2.4 2.4zM90.8 199.7v2.7M92.4 194.4h4.8l-2.4 2.4zM149.1 202.8h4.7l-2.3 2.3zM150.2 203.8h2.7"/>
<path d="M217.5 201.1h4.7l-2.4 2.4zM218.6 202.1h2.6"/>
</g>
<path d="M285.3 47.1l1 1.4M286.3 47.1l-1 1.4M287.8 48.1h-1.1l.8-1v1.4M285.3 67.1l1 1.4M286.3 67.1l-1 1.4M286.9 67.1h.8l-.5 .5a.51 .51 0 0 1 .4 .8 .51 .51 0 0 1-.9-.2" fill="none" stroke="#000" stroke-width=".25"/>
<g font-size="4.7">
<text x="6.7" y="32.4">Наименование</text>
<text x="46.4" y="32.8">PIN-109 (Z5R-Net_16000)</text>
<text x="6.7" y="39.1">Схема</text>
<text x="46.4" y="39.5">20/07/21</text>
<text x="6.6" y="45.8">Текстолит(марк.)</text>
<text x="46.4" y="46.1">*109*</text>
<text x="61.4" y="46.1">20/09/16</text>
<text x="6.7" y="52.5">Коды Clarion</text>
<text x="46.4" y="52.8">PIN - 7316</text>
<text x="74.5" y="52.8">SMD - 7315</text>
</g>
<g font-size="2.9">
<text x="262.5" y="52.3">R36</text>
<text x="261.6" y="55.6">120E</text>
<text x="85.4" y="66">R17</text>
<text x="208.1" y="65.6">X2</text>
<text x="85.8" y="71.3">4k7</text>
<text x="48.2" y="77.6">R9</text>
<text x="53.8" y="73.6" transform="rotate(-90 53.8 73.6)">VD4</text>
<text x="85" y="77.6">R20</text>
<text x="93.8" y="77.6">10k</text>
<text x="47.1" y="83.7">30E</text>
<text x="64.8" y="78.4" transform="rotate(-90 64.8 78.4)">BAV99W</text>
<text x="66.8" y="83.7">C2</text>
<text x="79" y="83.3">VT4</text>
<text x="227.1" y="78.7">C13</text>
<text x="90.7" y="84.3">R21</text>
<text x="94.8" y="89.7">10k</text>
<text x="226.9" y="85.7">100n</text>
<text x="241.3" y="84.3">SN65HVD3082EP</text>
<text x="69.5" y="94.7" transform="rotate(-90 69.5 94.7)">33pF</text>
<text x="75.8" y="91.9" transform="rotate(-90 75.8 91.9)">BC847W</text>
<text x="87.4" y="94">VT6</text>
<text x="87.4" y="97.4">BC847W</text>
<text x="197.1" y="101">R29</text>
<text x="205.9" y="101">5k1</text>
<text x="21.1" y="106.3">VD3</text>
<text x="74.5" y="102.1" transform="rotate(-90 74.5 102.1)">R12</text>
<text x="80.2" y="102" transform="rotate(-90 80.2 102)">30E</text>
<text x="197.1" y="107.7">R30</text>
<text x="205.9" y="107.7">5k1</text>
<text x="12.3" y="113.4">Z1</text>
<text x="18.2" y="112.4">M7</text>
<text x="88.8" y="112.7">R18</text>
<text x="149.2" y="110.4" transform="rotate(-90 149.2 110.4)">ATMEGA328PB-AU</text>
<text x="166.4" y="110.3">C10</text>
<text x="175.5" y="110.3">C11</text>
<text x="28.5" y="116.7">VD1</text>
<text x="89.4" y="118">4k7</text>
<text x="166.2" y="117">100n</text>
<text x="174.9" y="117">100n</text>
<text x="197.1" y="116">R39</text>
<text x="204.8" y="116">30E</text>
<text x="51.3" y="124.4">R10</text>
<text x="57.2" y="120.7" transform="rotate(-90 57.2 120.7)">VD5</text>
<text x="68.2" y="125.5" transform="rotate(-90 68.2 125.5)">BAV99W</text>
<text x="84.4" y="124.4">R19</text>
<text x="93.1" y="124.4">10k</text>
<text x="113.5" y="123">BQ1</text>
<text x="197.1" y="124.4">R40</text>
<text x="204.8" y="124.4">30E</text>
<text x="50.8" y="130">30E</text>
<text x="70.5" y="130.4">C3</text>
<text x="82.3" y="131.4">VT5</text>
<text x="92.1" y="131.1">R22</text>
<text x="113.5" y="131.4">BQ2</text>
<text x="113.5" y="127.3">Fant</text>
<text x="125.4" y="132">32768 Hz</text>
<text x="7" y="137.7">BC817</text>
<text x="9.9" y="134">VT2</text>
<text x="26.1" y="132.3">R4</text>
<text x="96.1" y="136.4">10k</text>
<text x="199.9" y="136.7">DD2</text>
<text x="25.7" y="138">5k1</text>
<text x="44.8" y="142.7" transform="rotate(-90 44.8 142.7)">R5</text>
<text x="50.2" y="143.4" transform="rotate(-90 50.2 143.4)">30k</text>
<text x="72.9" y="141.7" transform="rotate(-90 72.9 141.7)">33pF</text>
<text x="78.9" y="139.6" transform="rotate(-90 78.9 139.6)">BC847W</text>
<text x="89.7" y="141.4">VT7</text>
<text x="115.8" y="143.7">12p</text>
<text x="116.5" y="140.4">C7</text>
<text x="124.2" y="140.4">C6</text>
<text x="250.3" y="141.4">DA1</text>
<text x="78.1" y="148.8" transform="rotate(-90 78.1 148.8)">R13</text>
<text x="83.5" y="148.8" transform="rotate(-90 83.5 148.8)">30E</text>
<text x="89.8" y="145">BC847W</text>
<text x="125.2" y="144">12p</text>
<text x="137.9" y="147.1">C8</text>
<text x="147.5" y="147.1">33pF</text>
<text x="233.8" y="146.4">C14</text>
<text x="263.9" y="148.7">C15</text>
<text x="276" y="149.4" transform="rotate(-90 276 149.4)">Fant</text>
<text x="16.8" y="152.4">R2 1k8</text>
<text x="55.2" y="152.1">C1</text>
<text x="128.7" y="154.1">R27</text>
<text x="143.7" y="154.3">R28</text>
<text x="203.9" y="154.1" transform="rotate(-90 203.9 154.1)">M24M01</text>
<text x="232.5" y="154.3">100n</text>
<text x="5.3" y="160.4">VT1</text>
<text x="44.8" y="158" transform="rotate(-90 44.8 158)">R6</text>
<text x="50.2" y="158.4" transform="rotate(-90 50.2 158.4)">10k</text>
<text x="55.1" y="159.4">33pF</text>
<text x="129.5" y="159.7">30k</text>
<text x="144.5" y="159.7">10k</text>
<text x="257.6" y="157.1">22.0*6v3</text>
<text x="276" y="158.8" transform="rotate(-90 276 158.8)">VD10</text>
<text x="289.7" y="161.5" transform="rotate(-90 289.7 161.5)">VD12</text>
<text x=".3" y="165.1">BCP56-16</text>
<text x="25.7" y="167.7">1k8</text>
<text x="26.1" y="162.4">R3</text>
<text x="81.1" y="167.7">R14</text>
<text x="89.1" y="167.7">1k8</text>
<text x="187.7" y="164.1">C12</text>
<text x="196.2" y="167.4">100n</text>
<text x="293.3" y="163.1" transform="rotate(-90 293.3 163.1)">BZX84J-C5V6</text>
<text x="22.8" y="173.4">VT10</text>
<text x="199.9" y="173.4">DD3</text>
<text x="208.1" y="169.4">R31</text>
<text x="215.9" y="169.4">5k1</text>
<text x="251" y="173.7">VD8</text>
<text x="22.4" y="177.4">BC847W</text>
<text x="59.5" y="179.4">R7</text>
<text x="81.1" y="174.4">R15</text>
<text x="89.1" y="174.4">10k</text>
<text x="147.2" y="175.8">B1</text>
<text x="238.8" y="176.1">R32</text>
<text x="275.4" y="176.4">VD9</text>
<text x="286" y="176.4">Fant</text>
<text x="12.7" y="180.1" transform="rotate(-90 12.7 180.1)">R38</text>
<text x="18.8" y="180.1" transform="rotate(-90 18.8 180.1)">10E</text>
<text x="45.3" y="180.4">VT3</text>
<text x="58.1" y="184.7">360E</text>
<text x="66.8" y="185.8">KM2520-09</text>
<text x="68.5" y="180.1">VD6</text>
<text x="98.5" y="182.7">C5</text>
<text x="115.9" y="185.7" transform="rotate(-90 115.9 185.7)">VD7</text>
<text x="239.2" y="181.4">30E</text>
<text x="248.9" y="184.1">BAV99W</text>
<text x="41.8" y="190.8">BC847W</text>
<text x="98.1" y="186.8">100n</text>
<text x="122.7" y="191.1">R23</text>
<text x="130.8" y="191.1">5k1</text>
<text x="133.2" y="187" transform="rotate(-90 133.2 187)">BAT54C</text>
<text x="203.6" y="190.1" transform="rotate(-90 203.6 190.1)">M24M01</text>
<text x="278.9" y="190.4">BZX84J-C27</text>
<text x="284.2" y="187.1">VD11</text>
<text x="12.5" y="194.4">VD2</text>
<text x="52.8" y="196.7" transform="rotate(-90 52.8 196.7)">R8</text>
<text x="58.5" y="197.8" transform="rotate(-90 58.5 197.8)">360E</text>
<text x="73.5" y="192.1">C4</text>
<text x="82.1" y="192.1">33pF</text>
<text x="121.7" y="197.8">R24</text>
<text x="129.2" y="197.8">360E</text>
<text x="141.3" y="195.7">C9</text>
<text x="248.5" y="194.4">R34</text>
<text x="255.2" y="194.4">1k8</text>
<text x="278.2" y="197.8">VT9</text>
<text x="11" y="198.1">BAS21</text>
<text x="62" y="199.1">R11</text>
<text x="76.7" y="199.4">R16</text>
<text x="248.8" y="201.1">R35</text>
<text x="256.2" y="201.1">5k1</text>
<text x="275.9" y="201.1">IRLR024</text>
<text x="62.4" y="204.7">10k</text>
<text x="77.4" y="204.7">10k</text>
<text x="137.1" y="205.1">33n X7R</text>
</g>
<g font-size="2.3">
<text x="251.5" y="56.4">DD4</text>
<text x="31.5" y="64.8">ZP</text>
<text x="39.6" y="65.1">U12</text>
<text x="227.4" y="60">RXD</text>
<text x="244.2" y="61.7">RO</text>
<text x="244.6" y="65.1">RE</text>
<text x="259.6" y="64.8">B</text>
<text x="29.2" y="68.1">TBUTT</text>
<text x="101" y="66.7">+5V</text>
<text x="110.6" y="71.7">RXD</text>
<text x="179.2" y="71.7">AZP</text>
<text x="188.9" y="68.4">UCC</text>
<text x="189.1" y="71.7">RES</text>
<text x="227.5" y="70.1">TXD</text>
<text x="227.8" y="66.7">DIR</text>
<text x="244.6" y="68.4">DE</text>
<text x="245.2" y="71.7">DI</text>
<text x="26.1" y="74.8">KN.OTKR</text>
<text x="110.7" y="75.1">TXD</text>
<text x="178.3" y="75.1">ADAT</text>
<text x="187.6" y="75.1">SDA_E</text>
<text x="227.7" y="73.4">+5V</text>
<text x="243.5" y="75.1">UCC</text>
<text x="259.6" y="75.1">A</text>
<text x="30.8" y="78.1">LED</text>
<text x="32.4" y="81.4">L</text>
<text x="39.2" y="78.4">TBUTT</text>
<text x="100.4" y="78.4">IBUT</text>
<text x="110.2" y="81.8">IDOP</text>
<text x="110.4" y="78.4">IBUT</text>
<text x="177.3" y="81.8">OLOCK</text>
<text x="178.4" y="78.4">ALED</text>
<text x="187.7" y="78.4">SCL_E</text>
<text x="189.4" y="81.8">JP1</text>
<text x="243.5" y="78.4">GND</text>
<text x="30.3" y="84.8">+12V</text>
<text x="99.8" y="85.1">OBUT</text>
<text x="109.6" y="88.4">ODOP</text>
<text x="109.9" y="85.1">OBUT</text>
<text x="189.4" y="88.4">JP2</text>
<text x="28.9" y="91.4">DATCH</text>
<text x="110" y="95.1">ELED</text>
<text x="111" y="91.8">DIR</text>
<text x="177.5" y="91.8">RESET</text>
<text x="178.6" y="95.1">A12V</text>
<text x="30.9" y="101.4">U12</text>
<text x="109.9" y="101.8">SNDE</text>
<text x="110.7" y="98.5">SDA</text>
<text x="179.4" y="101.8">+3V</text>
<text x="189.4" y="101.8">JP1</text>
<text x="110.3" y="105.1">SNDI</text>
<text x="178.9" y="105.1">UCC</text>
<text x="30.3" y="108.1">+12V</text>
<text x="39.2" y="111.8">U12</text>
<text x="101" y="113.5">+5V</text>
<text x="111" y="108.5">JP1</text>
<text x="111" y="111.8">JP2</text>
<text x="189.4" y="108.5">JP2</text>
<text x="218.9" y="108.5">UCC</text>
<text x="110.8" y="115.1">SCL</text>
<text x="187.4" y="116.8">SDA</text>
<text x="215.9" y="116.8">SDA_E</text>
<text x="39.4" y="125.1">KN.OTKR</text>
<text x="100.2" y="125.1">IDOP</text>
<text x="187.6" y="125.1">SCL</text>
<text x="216.1" y="125.1">SCL_E</text>
<text x="99.6" y="131.8">ODOP</text>
<text x="31.9" y="133.1">SNDI</text>
<text x="39.9" y="133.4">ZP</text>
<text x="193.5" y="141.8">A0</text>
<text x="198.5" y="140.5">EPROM</text>
<text x="208" y="141.8">SDA</text>
<text x="220.8" y="140.1">SDA</text>
<text x="220.9" y="143.4">SCL</text>
<text x="228.4" y="141.8">U12</text>
<text x="291.1" y="141.8">+5V</text>
<text x="39.1" y="146.8">AZP</text>
<text x="193.5" y="145.1">A1</text>
<text x="193.5" y="148.5">A2</text>
<text x="208.2" y="145.1">SCL</text>
<text x="30.3" y="153.2">+12V</text>
<text x="108.7" y="155.1">+12V</text>
<text x="193.5" y="155.1">WE</text>
<text x="207.6" y="155.1">GND</text>
<text x="207.6" y="151.8">UCC</text>
<text x="220.6" y="150.1">UCC</text>
<text x="33.2" y="156.5">ZP</text>
<text x="97.3" y="161.8">DATCH</text>
<text x="110.2" y="160.1">A12V</text>
<text x="31.5" y="163.2">SNDE</text>
<text x="220.6" y="163.5">UCC</text>
<text x="39" y="173.5">ASK</text>
<text x="100.3" y="168.5">+5V</text>
<text x="109.3" y="171.8">+5V</text>
<text x="109.3" y="168.5">+3V</text>
<text x="99.9" y="175.2">ADAT</text>
<text x="193.5" y="178.5">A0</text>
<text x="198.5" y="177.1">EPROM</text>
<text x="208" y="178.5">SDA</text>
<text x="220.8" y="176.8">SDA</text>
<text x="229.1" y="176.8">+5V</text>
<text x="293.2" y="176.8">L</text>
<text x="38.8" y="180.2">UCC</text>
<text x="193.5" y="181.9">A1</text>
<text x="193.5" y="185.2">A2</text>
<text x="208.2" y="181.9">SCL</text>
<text x="220.9" y="180.2">SCL</text>
<text x="40" y="186.9">ELED</text>
<text x="110.5" y="191.9">UCC</text>
<text x="193.5" y="191.9">WE</text>
<text x="207.6" y="191.9">GND</text>
<text x="207.6" y="188.5">UCC</text>
<text x="220.6" y="186.9">UCC</text>
<text x="229.1" y="195.2">OLOCK</text>
<text x="40.8" y="200.2">LED</text>
<text x="109.2" y="203.5">RESET</text>
<text x="110.7" y="198.5">RES</text>
<text x="40" y="205.1">ALED</text>
</g>
<g font-size="1.8">
<text x="8.6" y="62.9">X1</text>
<text x="17.5" y="65.2">1</text>
<text x="241.1" y="63.8">2</text>
<text x="241.1" y="60.5">1</text>
<text x="264.4" y="63.8">7</text>
<text x="5.4" y="69.5">КОНТАКТ</text>
<text x="8.1" y="66.1">ЗП-</text>
<text x="17.5" y="68.5">2</text>
<text x="17.5" y="71.8">3</text>
<text x="146.3" y="68.2">DD1</text>
<text x="201" y="68.8">1</text>
<text x="241.1" y="70.5">4</text>
<text x="241.1" y="67.1">3</text>
<text x="5.7" y="76.2">КНОПКА</text>
<text x="6.1" y="72.8">ЗЕМЛЯ</text>
<text x="17.5" y="75.2">4</text>
<text x="135" y="75.5">31</text>
<text x="135" y="72.1">30</text>
<text x="138.5" y="76.5">PD1</text>
<text x="138.5" y="73.2">PD0</text>
<text x="154.1" y="76.5">PC1</text>
<text x="154.1" y="73.2">PC0</text>
<text x="159.3" y="75.5">24</text>
<text x="159.3" y="72.1">23</text>
<text x="201" y="72.1">2</text>
<text x="201" y="75.5">3</text>
<text x="241.1" y="77.1">5</text>
<text x="241.1" y="73.8">8</text>
<text x="264.4" y="73.8">6</text>
<text x="3.7" y="79.5">СВЕТОДИОД</text>
<text x="4" y="82.8">СОЛЕНОИД</text>
<text x="17.5" y="78.5">5</text>
<text x="17.5" y="81.9">6</text>
<text x="135" y="78.8">32</text>
<text x="136" y="82.1">1</text>
<text x="138.5" y="79.9">PD2</text>
<text x="138.5" y="83.2">PD3</text>
<text x="154.1" y="83.2">PC3</text>
<text x="154.1" y="79.9">PC2</text>
<text x="159.3" y="82.1">26</text>
<text x="159.3" y="78.8">25</text>
<text x="201" y="78.8">4</text>
<text x="201" y="82.1">5</text>
<text x="6.1" y="89.5">ЗЕМЛЯ</text>
<text x="7.1" y="86.2">+12V</text>
<text x="17.5" y="85.2">7</text>
<text x="17.5" y="88.5">8</text>
<text x="136" y="85.5">2</text>
<text x="136" y="88.8">9</text>
<text x="138.5" y="86.5">PD4</text>
<text x="138.5" y="89.9">PD5</text>
<text x="154.1" y="89.9">PC5</text>
<text x="154.1" y="86.5">PC4</text>
<text x="159.3" y="88.8">28</text>
<text x="159.3" y="85.5">27</text>
<text x="201" y="85.5">6</text>
<text x="201" y="88.8">7</text>
<text x="218.9" y="85.5">X3</text>
<text x="3.7" y="92.9">ДАТЧ. ДВЕРИ</text>
<text x="17.5" y="91.9">9</text>
<text x="135" y="92.2">10</text>
<text x="135" y="95.5">11</text>
<text x="138.5" y="93.2">PD6</text>
<text x="151.5" y="93.2">RESET</text>
<text x="159.3" y="95.5">19</text>
<text x="159.3" y="92.2">29</text>
<text x="201" y="92.2">8</text>
<text x="135" y="98.8">12</text>
<text x="138.5" y="96.6">PD7</text>
<text x="138.5" y="99.9">PB0</text>
<text x="152.8" y="99.9">AREF</text>
<text x="152.8" y="96.6">ADC6</text>
<text x="159.3" y="98.8">20</text>
<text x="119.4" y="108">R25</text>
<text x="135" y="102.2">13</text>
<text x="135" y="105.5">14</text>
<text x="138.5" y="103.2">PB1</text>
<text x="138.5" y="106.6">PB2</text>
<text x="152.8" y="103.2">ADC7</text>
<text x="153.8" y="106.6">VCC</text>
<text x="159.3" y="105.5">4</text>
<text x="159.3" y="102.2">22</text>
<text x="126.4" y="108.9">360E</text>
<text x="126.4" y="112.2">100E</text>
<text x="135" y="108.9">15</text>
<text x="135" y="112.2">16</text>
<text x="138.5" y="109.9">PB3</text>
<text x="138.5" y="113.3">PB4</text>
<text x="152.6" y="113.3">AVCC</text>
<text x="153.8" y="109.9">VCC</text>
<text x="159.3" y="112.2">18</text>
<text x="159.3" y="108.9">6</text>
<text x="119.8" y="115.2">R26</text>
<text x="135" y="115.5">17</text>
<text x="136" y="118.9">7</text>
<text x="138.5" y="116.6">PB5</text>
<text x="138.5" y="119.9">XTAL1</text>
<text x="153.6" y="119.9">GND</text>
<text x="153.6" y="116.6">GND</text>
<text x="159.3" y="118.9">5</text>
<text x="159.3" y="115.5">3</text>
<text x="36.6" y="125.4" transform="rotate(-90 36.6 125.4)">BAV70W</text>
<text x="136" y="122.2">8</text>
<text x="138.5" y="123.3">XTAL2</text>
<text x="153.6" y="123.3">GND</text>
<text x="159.3" y="122.2">21</text>
<text x="191" y="143.8">2</text>
<text x="214.3" y="140.5">5</text>
<text x="214.3" y="143.8">6</text>
<text x="191" y="147.2">3</text>
<text x="248.5" y="146.6">78L05-SO8</text>
<text x="191" y="153.9">7</text>
<text x="214.3" y="153.9">4</text>
<text x="214.3" y="150.5">8</text>
<text x="214.3" y="177.2">5</text>
<text x="191" y="180.6">2</text>
<text x="191" y="183.9">3</text>
<text x="214.3" y="180.6">6</text>
<text x="191" y="190.6">7</text>
<text x="214.3" y="190.6">4</text>
<text x="214.3" y="187.3">8</text>
</g>
</svg>
